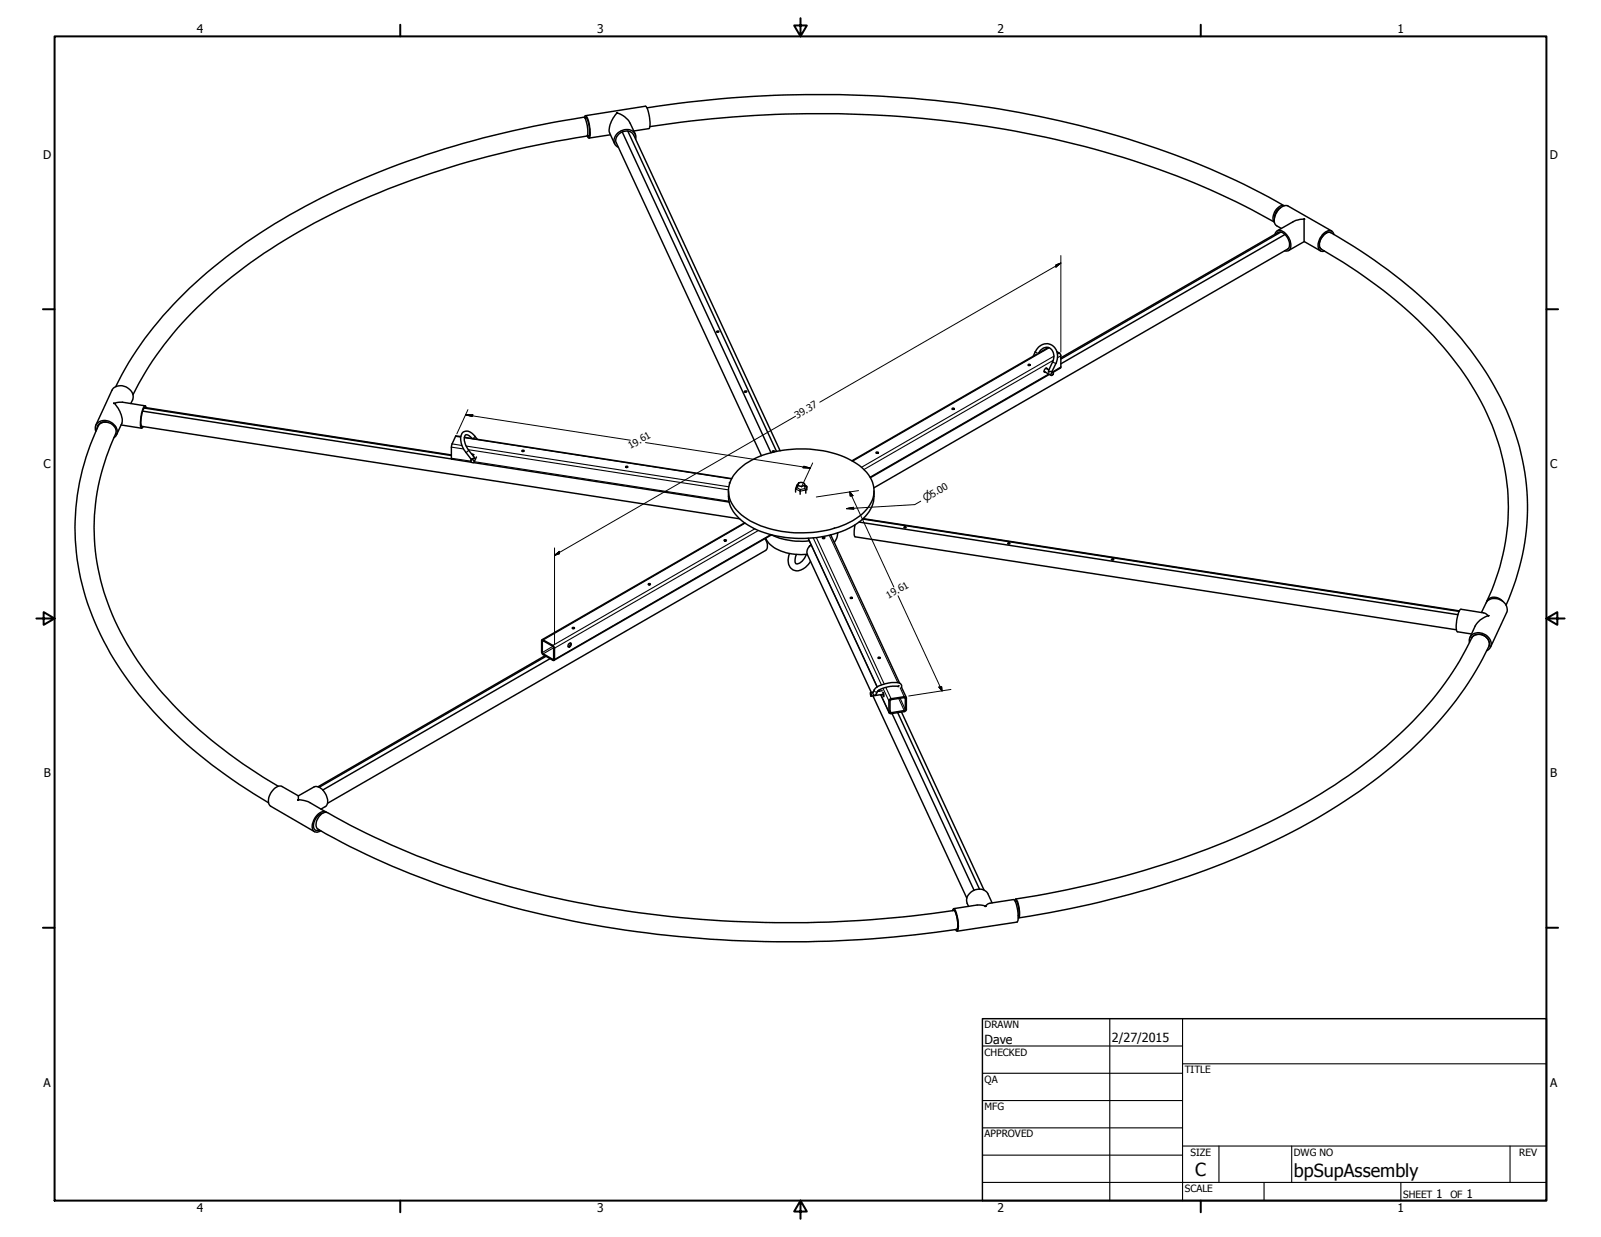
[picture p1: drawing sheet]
<svg xmlns="http://www.w3.org/2000/svg" width="559mm" height="432mm" viewBox="0 0 559 432" stroke-linecap="round" stroke-linejoin="round" font-family="sans-serif">
<!-- layer: Visible (ANSI) -->
<g fill="none" stroke="#000" stroke-width=".51">
<path d="M215.2 39.4l.3-.1zM225.8 37.7a383.8 383.8 0 0 1 168 10.8 263.3 263.3 0 0 1 54.4 23.3 3.7 3.7 0 0 0-3.7 3.2l-.2 1.5 .5 1M204 41l.3-.6a6.1 6.1 0 0 1 1.6 4.6v.6a2.75 2.75 0 0 1-.4 2.6l-.6-.8M204.2 41.3l.2-.3a7.7 7.7 0 0 1 1.4 5.4l-.2 1.2-.6-.4M204.3 40.4l20.9-3.3a7.1 7.1 0 0 1 1.6 5l.1 1.6-.4 1.2-5.3 .8M213 47.1l-7.4 1.1M217.2 46l51.9 112.1M219.1 45.8l51.9 111.7M221.7 46.9l-1.7-3.8a7.5 7.5 0 0 0-4.6-3.7 8.6 8.6 0 0 0-2.6 7l1.7 3.8M221.9 48.6a3 3 0 0 0-1.3-3 3 3 0 0 0-3.2-.1 3.4 3.4 0 0 0-2.8 2.2 3.4 3.4 0 0 0 .8 3.5l.4 .2M226.8 44.2a375.4 375.4 0 0 1 168.2 11.7 260.1 260.1 0 0 1 49.8 21.6M447 72.5a3.9 3.9 0 0 0-2.2 3.6"/>
<path d="M447.2 79.8l-1.6-1a3.5 3.5 0 0 1 0-4.6 3.6 3.6 0 0 1 3.9-2.3l15.3 8.7M455.2 76.4l.2 .1zM445 81.8a1.82 1.82 0 0 1 1.4-1.4 1.82 1.82 0 0 1 1.8 .7 5.1 5.1 0 0 1 1.9 6.1l-.6 .4h-1.1M445.8 80.6l6.6-3.7 2.8-.4v7.8M447 81l-76.7 44.3M448.5 81.9l-78.2 45.1M455.2 84.3l-5.4 3.1M455.2 84.3l5.7 3.3M464.5 81.2a3.3 3.3 0 0 0-3.7 2.7 2.46 2.46 0 0 0 .4 3.1M465.6 81.9a1.79 1.79 0 0 0-1.4-1.4 1.79 1.79 0 0 0-1.9 .7 5.6 5.6 0 0 0-2 5.8l.8 .7 1.2-.1M250.1 115.7l.8-.1a.4 .4 0 0 1-.4 .4 .4 .4 0 0 1-.4-.3zM250.5 116h.1"/>
<path d="M40.4 135a127.9 127.9 0 0 1 36.2-43.4 235 235 0 0 1 75.4-38.6 335.1 335.1 0 0 1 52-12 9.2 9.2 0 0 1 .9 6.5 303.3 303.3 0 0 0-95.2 30.4 169.3 169.3 0 0 0-49.3 38.6 103.4 103.4 0 0 0-14 21.3M259.8 136.6l.8-.1a.38 .38 0 0 1-.3 .4 .38 .38 0 0 1-.5-.3zM260.2 136.9h.1M358.9 127.3h.6a.36 .36 0 0 1-.3 .3 .36 .36 0 0 1-.4-.2zM359 127.6h.5M361.3 122.8l-.7 1.6M364.4 129.7l2.5 1.4M364.6 129.7l-.1 .1M365.1 128.5l1 .6M365.2 128.5l.1 .2M365.6 128.8a.64 .64 0 0 0-.8-.2 .64 .64 0 0 0-.4 .7l.2 .6h.3M367 130.2l.3-.2a.53 .53 0 0 1 .2 .7 .53 .53 0 0 1-.7 .2z"/>
<path d="M367.4 126.3l-1.4 3.1v.5l1-.2 .5 .3M368.6 126.9l-1.4 2.8M370.3 124.9l75.8-43.7a3 3 0 0 1 3.5 2.1 3.1 3.1 0 0 1-.1 3.6l-144.5 83.4M33.5 150.6a2.88 2.88 0 0 1 .6-3 2.88 2.88 0 0 1 2.9-.8 3.9 3.9 0 0 1 3.5 5.3l-.7 .7M35.9 147.3v.1M36.6 147.3h.1M37.5 147.4a2.57 2.57 0 0 0-3.7 2.3M39.8 140.7l-.1 .1zM42.2 148.3l7.2 1.2M45.7 140.8a4 4 0 0 0 0-4.4 4 4 0 0 0-4.1-1.7l-1.5 .4-.8 .7-5.8 12.6M49.8 143.5l107.8 16.7M50.3 142.4l107.2 16.6"/>
<path d="M50.7 141.7l-8-1.3-2.8 .4a8.9 8.9 0 0 1 2.6 7l-1.8 3.9M51 142.3l-.3-.6a3.5 3.5 0 0 0-1.4 3.1l-.2 1.8a2.76 2.76 0 0 0 .4 2.9l.5-.6M157.5 158.8l-107-16.6a8.4 8.4 0 0 0-1 6.6l208.7 32.3M162.6 157.9l1.9 2.5M163.5 157.1l2.2 2.9-1.2 .3M164.7 158.4l.7 .4M165.3 158.7l-.2 .4M165.7 152.3l.9 1M166.3 159.5l-.8 1.8M182.1 157.4l.8-.2a.39 .39 0 0 1-.3 .4 .39 .39 0 0 1-.5-.2zM182.2 157.5h.6M270.2 157.7h.1a.35 .35 0 0 0-.4-.3 .35 .35 0 0 0-.3 .3l.3 .1"/>
<path d="M272.3 157.4l-51.1-110.3a3.5 3.5 0 0 0-3.8-1.1 3.5 3.5 0 0 0-2.5 3.1l50.8 110M305.9 158.2h.6l-.7-.1a.32 .32 0 0 1 .4-.3 .32 .32 0 0 1 .3 .4M332.4 142.9h.6l-.6-.1a.35 .35 0 0 1 .3-.4 .35 .35 0 0 1 .4 .3l-.1 .2M164.4 160.7a.59 .59 0 0 1 .9-.1 .59 .59 0 0 1-.2 .9l-.5-.1zM164.5 160.3l-.2 .4M218.4 162.8l.7 .1a.32 .32 0 0 1-.4 .3 .32 .32 0 0 1-.3-.4zM218.5 163.1h.5M254.3 171.4a12.1 12.1 0 0 0 6.6 11.8 39.4 39.4 0 0 0 30.1 3.2 19.9 19.9 0 0 0 13.3-9.5l.6-1.8 .2-3.7M254.8 168.4l-.1 .3M257.5 164.2a30.4 30.4 0 0 1 20.5-7.5 34.5 34.5 0 0 1 22.9 6.6 9.8 9.8 0 0 1 .5 15.6 32.1 32.1 0 0 1-22.4 7.1 33.6 33.6 0 0 1-20.2-6.2 9.9 9.9 0 0 1-2.7-13.9zM277.7 170.7v1.1M278.4 169.1v.9"/>
<path d="M278.6 168.7a1.32 1.32 0 0 1 2.2 .5 1.33 1.33 0 0 1-2.3-.3zM279.3 171.4v1.1M280.9 169.1v.9M281.2 171.1v1M281.6 169.9v1.1M252.9 188.8h.5l-.6-.1a.32 .32 0 0 1 .3-.3 .32 .32 0 0 1 .3 .4M267 188a3.2 3.2 0 0 1 .2 4.2l-152.9 88.2M267.3 187.8a10.3 10.3 0 0 0 8.1 5.4l4.3 .4 2-.1M269.2 186.7a25.1 25.1 0 0 0 13.2 2.1M275.6 193.2a4.1 4.1 0 0 0 2 6 5.7 5.7 0 0 0 5.3-3.2M278 193.5l-.5 2.1a.94 .94 0 0 0 .4 1.2 .94 .94 0 0 0 1.2-.3l1.6-1.6 .8-1.4M282.9 190.4l-.5 .4"/>
<path d="M283.1 190.2a3 3 0 0 0-1.3 3.4l22.3 48.1M287 187.8l.2-.2 .6 .1-.2 .3zM287.1 188h.6M290.2 186.6l-.2 .2M292.4 186l-.2 1.5-1 1.9M298.4 183.2l-.2 1.6a3.1 3.1 0 0 0 .2 2.6l209.9 32.4M299.8 182.2l209.1 32.4M301.1 181.2l208.2 32.2M301.2 181l208.1 32.2M315.6 183.9h.6a.36 .36 0 0 1-.3 .4 .36 .36 0 0 1-.4-.2zM388 195.1l.7 .1a.32 .32 0 0 1-.4 .3 .32 .32 0 0 1-.3-.4zM199.8 219.4h.6l-.6-.1a.32 .32 0 0 1 .3-.3 .32 .32 0 0 1 .3 .4"/>
<path d="M226.4 204.1h.5l-.6-.1a.32 .32 0 0 1 .3-.3 .32 .32 0 0 1 .3 .4M296.8 208.6l.7 .1a.36 .36 0 0 1-.4 .2 .36 .36 0 0 1-.3-.3zM296.9 208.9h.5M517.1 213.8l1.6-3.3a4 4 0 0 1 6.4-.1l.8 1.4 .1 1.6-5.7 12.5M519 209.8a76 76 0 0 0-3.1-71.4 132.1 132.1 0 0 0-42.3-43.7l-12.4-7.7a3.2 3.2 0 0 1 .4-4.5 2.38 2.38 0 0 1 2.9-1.3 163.3 163.3 0 0 1 48.8 41 90.1 90.1 0 0 1 19.8 58.3 85.9 85.9 0 0 1-7.4 30.8M519.4 214.9h.2zM519.6 214.9v.1M524.5 209.9a3.3 3.3 0 0 0-5.6 .2M190.2 228.9l-79.2 45.7M190.6 229.1l-79.2 45.7M192 229.9l-79.4 45.9M193 225.6l.2 .4v4"/>
<path d="M198.4 224.9a.53 .53 0 0 1 .9-.4 .53 .53 0 0 1-.1 .9l-.8 .5-.2-.3zM199.1 224.4l-.2 1-.6 .3M306.5 229.5l.7 .1a.35 .35 0 0 1-.4 .3 .35 .35 0 0 1-.3-.4zM306.6 229.8h.5M512.9 224.3a2.93 2.93 0 0 1 3.9-3.3 3.6 3.6 0 0 1 2.9 5.6l-.8 .5M513.6 221.3l-4.9-.8a9 9 0 0 1 .4-6.8l.8-1 8.2 1.3 1.3 .9a7.5 7.5 0 0 0-4.5 3.7l-1.8 3.9M513.7 222.8a3.4 3.4 0 0 1 4.1-1 3.4 3.4 0 0 1 1.9 3.8M303.8 241.8l.3 .6-.1 .6zM304.7 242.9l32.7 70.6M304.7 241.6l-.9 .1M305.2 240.7l-.5 1a.64 .64 0 0 0 .3 .9 .64 .64 0 0 0 .8-.3l.5-1M307.9 241.1l-1.6 .3"/>
<path d="M308.1 241.7l.3 .4 .1 1.1-.4-.9M308.1 242.4l-4.1 .6M311.3 249l28.7 61.8M313.3 248.7l28.6 61.7M314.6 248.5l28.9 62.2M97.1 274.4a150.6 150.6 0 0 1-47.8-41.9 82.8 82.8 0 0 1-16.4-50.5 83.1 83.1 0 0 1 7.6-31.3 3.6 3.6 0 0 0-2.2-3 3.6 3.6 0 0 0-3.8 .6 82.5 82.5 0 0 0 2.8 77.6 138.7 138.7 0 0 0 43.7 46.2l12.7 8.1M103.9 279.2l.2 .1zM103.9 279.2l.2 .1M104.1 277.8v1.4l3.5 .6 6.2 3.7M104.1 277.8l5.5-3.1a3.5 3.5 0 0 1 3.9 2.3 3.5 3.5 0 0 1 0 4.6l-1.5 .8M104.1 277.8l-5.6-3.2a3.6 3.6 0 0 0-4 2.3 3.5 3.5 0 0 0 0 4.5l15.3 8.9M112.1 284.2l1.2-.6h.7a297.7 297.7 0 0 0 101.6 33.9 399.4 399.4 0 0 0 117.6 .4 10.2 10.2 0 0 1 .9 6.5 389.5 389.5 0 0 1-165.2-10.5 263.1 263.1 0 0 1-58.2-24.7 4.1 4.1 0 0 1 1.4-5z"/>
<path d="M112.6 283.8a4.6 4.6 0 0 0-3 5.4l.8 .7 1.1-.1M113.9 283.5a3.2 3.2 0 0 0-3.9 1.9 3.9 3.9 0 0 0-.4 4.8l1.1 .3 1.3-.5M332.5 317.9l.3-.7a1.93 1.93 0 0 1 1.1 2.1l.6 2.8a2.77 2.77 0 0 1-.6 2.9l-.4-.5M332.9 317.2l8.2-1.3 2.8 .4 .7-.6 1-.4 8.2-1.3a9.2 9.2 0 0 1 1.5 6.6l-.3 1.3-20.9 3.2M333 317.8a8.7 8.7 0 0 1 1.1 6.6h-.2M343.9 316.3l.2 .1h-.3zM344.1 316.4h-.3M346.3 315.2l-1.5-3.2a4.1 4.1 0 0 0-4.9-1.2 4.1 4.1 0 0 0-2.3 4.5l.5 1.1M354.2 314.4l.3-.6a8 8 0 0 1 1 6.6h-.1M354.4 314.8l.2-.3a5.9 5.9 0 0 1 .7 5.2M354.5 313.8a301.8 301.8 0 0 0 96-30.7 167.1 167.1 0 0 0 49.4-38.9 114 114 0 0 0 14.3-22.1 3.5 3.5 0 0 1 3.9-.1 3.5 3.5 0 0 1 1.6 3.6 129 129 0 0 1-40.5 47.2 248.4 248.4 0 0 1-77.9 37.5l-3.5 .9a349.5 349.5 0 0 1-42.3 9.2"/>
<circle cx="352.1" cy="189.8" r=".32"/>
</g>
<!-- layer: Visible Narrow (ANSI) -->
<g fill="none" stroke="#000" stroke-width=".38">
<path d="M361.3 122.8l1.1 .5M366 130.6l-62.3 36M366.2 121.4l-68.6 39.6M367.4 126.3l1.2 .6M367.6 125.8l-66 38.1M367.9 124.3l-67.2 38.8M369.8 123.3l-.7 .3M370.3 124.2l-1.2 .7M370.3 128.1l-3 1.8M157.5 156.1l4.3 .6M157.5 160l6.8 1M157.8 154.9l3.4 .6"/>
<path d="M159 152.3l1.8 .3M162.1 152.8l93.2 14.4M162.7 155.7l91.7 14.2M163.4 157l90.9 14M163.5 157.1l-.3 .5-.6 .3M165.7 152.3l-.7 .8M165.5 161.2l88.9 13.7M278.4 169.4l-.3 .8 1.2 .7 1.6-.3 .3-.9-.3-.2M281.6 169.9l-.4 1.2-1.9 .3-1.6-.7M260.1 182.6l-70.5 40.8M263.5 184.6l-70.5 40.7M264.7 185.2l-71.2 41.1"/>
<path d="M269 186.6l-75.5 43.6M282.1 187.9l24.1 51.9M283.8 187.8l23.9 51.3M284.9 187.6l23.7 51.2M289.4 186.8l24 51.5M189.6 223.7l-.3 .1M193 225.6l-3.7 2.2M193.2 230l-.2 .2M193.2 226.1l-3.6 2.1M309.2 240l1.8 3.9M305.2 240.7a.65 .65 0 0 0 .3 .8 .65 .65 0 0 0 .8-.2M306.7 240.9l.2 .4"/>
<path d="M307.4 242.5l2.9 6M308.2 240.2l2.1 4.5M310.6 248l.4 .8M313.7 243.8l1.9 4.2M314.2 243.8l1.8 3.9M314.2 240.1l1.4 3.1M315.9 243.6l.1 .2"/>
</g>
<g fill="none" stroke="#000" stroke-width=".51">
<path d="M361.3 122.8a4 4 0 0 1 3.8-2.8 4 4 0 0 1 3.8 2.8 5.4 5.4 0 0 1-.3 4.1M361.9 123.6l-64.5 37.2M365.9 121.3l-3.4 2a2.67 2.67 0 0 1 2.3-2 2.67 2.67 0 0 1 2.6 1.3l.5 1.6-.5 2.1M366.3 130.7l-62.5 36.1M368.9 122.7l1.3 1.1 .1 4.5-2.8 1.7M160.8 152.4l-1.7-.3-1.3 2.8-.3 1.2 .1 4.1 6.9 1.2M162.1 152.7l93.3 14.4M164.7 153l-.9-.9a1.01 1.01 0 0 0-1.3-.3 1.01 1.01 0 0 0-.4 1.3l.5 2.3 .9 1.7M165.7 152.3l-.2-.3a2.61 2.61 0 0 0-4.3-.7 6.5 6.5 0 0 0 1.4 6.6M165.3 161.5l89.2 13.8M278.1 170.2l-.4 .5M278.3 169.3h.1"/>
<path d="M278.4 169.4h-.3l-.4 1.2M279.3 170.9v.5M280.9 170.6l.3 .5M280.9 169.4l.6 .3M281.2 169.7l.4 .2M259.9 182.5l-70.7 40.8M269.3 186.7l-75.9 43.8M282.1 187.9l24 51.9M289.9 186.7l24.1 51.8M189.2 223.3l4.1 2.3 .2 .7-.1 4.2h-.4l-3.8-2.3-.2-.4v-4.3zM193 225.6l-3.5-2-.2 .2 .2 4.4 3.5 2 .2-.2M313.6 239.7l-.2-.1a10.4 10.4 0 0 0-7.1 1.7"/>
<path d="M314.6 240a1.47 1.47 0 0 0-1.9-1.7 11.4 11.4 0 0 0-7.3 2.2l-.2 .2M314.6 239.9l1.8 3.6M306.6 241l.2 .3M307.4 242.5l2.9 6.3M310.6 244.1l5-.9 .6 .2v4.6l-.6 .4-4.6 .7-.6-.2-.1-4.4zM310.7 244.5l.3-.3 4.8-.7 .2 .1v4.2l-.2 .2-5 .7z"/>
</g>
<g fill="#000">
<circle cx="278.4" cy="169.4" r=".19"/>
<circle cx="313.5" cy="239.4" r=".25"/>
</g>
<!-- layer: Border (ANSI) -->
<g fill="none" stroke="#000" stroke-width=".7">
<path d="M19 12.7h520.8v406.4h-520.8zM139.7 8.6v4.1M279.4 6.3v6.4l-2.2-3.8h4.4l-2.2 3.8M419.1 8.6v4.1M15 107.9h4M539.8 107.9h4M12.7 215.9h6.3l-3.8-2.2v4.4l3.8-2.2M539.8 215.9l3.8 2.2v-4.4l-3.8 2.2h6.3M15 323.8h4M539.8 323.8h4M139.7 419.1v4.1M279.4 419.1l2.2 3.8h-4.4l2.2-3.8v6.3"/>
<path d="M419.1 419.1v4.1"/>
</g>
<!-- layer: Title (ANSI) -->
<g fill="none" stroke="#000" stroke-width=".38">
<path d="M387.3 355.6v63.5M412.7 355.6v63.5M342.9 365.1h69.8M342.9 374.6h69.8M412.7 371.3h127.1M342.9 384.2h69.8M342.9 393.7h69.8M342.9 412.7h196.9M342.9 403.2h69.8M412.7 400h127.1M425.4 400v12.7M441.2 412.7v6.4"/>
<path d="M450.8 400v12.7M488.9 412.7v6.4M527 400v12.7"/>
</g>
<path d="M342.9 355.6h196.9v63.5h-196.9z" fill="none" stroke="#000" stroke-width=".51"/>
<!-- layer: Dimension (ANSI) -->
<g fill="none" stroke="#000" stroke-width=".35">
<path d="M368.6 92.5l1.7-.7-1.7 1.4zM370.3 91.8l-84.2 48.6M370.3 89.2v33.7M162.5 144.8h2.5l-.2 .6zM162.5 144.8l57.5 8.9M163.3 143l-3.9 8.4M225.3 154.5l57.5 8.9M277.7 145.3l-84.2 48.6M280.5 162.8l2.3 .6-2.5-.1zM283.7 161.6l-4 8.5M295.5 177.5l2.4-.4 .1 .6zM296.6 171.7l1.1 1.3-1 .2z"/>
<path d="M296.6 171.7l15.4 33.2M299.7 171.3l-14.8 2.2M321.4 174.9l-2.1 1.2-23.8 1.4M193.5 193.9l1.8-1.4v.8zM193.5 191.3v33.7M313.4 208l15.4 33.2M327.7 239.8l1-.1 .1 1.5zM331.9 240.7l-14.7 2.3"/>
</g>
<g fill="#000" stroke="#000" stroke-width=".35">
<path d="M368.6 93.2l1.7-1.4zM368.6 92.5l1.7-.7-1.7 1.4zM162.5 144.8h2.5zM162.5 144.8h2.5l-.2 .6zM280.3 163.3l2.5 .1zM280.5 162.8l2.3 .6-2.5-.1zM296.6 171.7l1.1 1.3zM296.6 171.7l1.1 1.3-1 .2zM295.5 177.5l2.4-.4zM295.5 177.5l2.4-.4 .1 .6zM193.5 193.9l1.8-1.4zM193.5 193.9l1.8-1.4v.8z"/>
<path d="M327.7 239.8l1.1 1.4zM327.7 239.8l1-.1 .1 1.5z"/>
</g>
<g font-size="6.3">
<text x="417.2" y="410.6">C</text>
<text x="451.6" y="410.7">bpSupAssembly</text>
</g>
<g font-size="4.4">
<text x="343.7" y="364.3">Dave</text>
<text x="388.1" y="363.7">2/27/2015</text>
</g>
<g font-size="4.2">
<text x="68.7" y="11.7">4</text>
<text x="208.4" y="11.7">3</text>
<text x="348.1" y="11.7">2</text>
<text x="487.8" y="11.7">1</text>
<text x="15.1" y="55.5">D</text>
<text x="540.9" y="55.5">D</text>
<text x="15.2" y="163.4">C</text>
<text x="541" y="163.4">C</text>
<text x="15.3" y="271.4">B</text>
<text x="541.1" y="271.4">B</text>
<text x="15.2" y="379.3">A</text>
<text x="541" y="379.3">A</text>
<text x="501.3" y="418.3">1</text>
<text x="511.8" y="418.3">1</text>
<text x="68.7" y="423.2">4</text>
<text x="208.4" y="423.2">3</text>
<text x="348.1" y="423.2">2</text>
<text x="487.8" y="423.2">1</text>
</g>
<text font-size="3.7" x="323" y="175.3" transform="rotate(-30 323 175.3)">⌀5.00</text>
<g font-size="3.5">
<text x="343.7" y="358.9">DRAWN</text>
<text x="343.7" y="368.5">CHECKED</text>
<text x="413.5" y="374.6">TITLE</text>
<text x="343.7" y="378">QA</text>
<text x="343.7" y="387.5">MFG</text>
<text x="343.7" y="397.1">APPROVED</text>
<text x="415.5" y="403.4">SIZE</text>
<text x="451.6" y="403.4">DWG NO</text>
<text x="530.3" y="403.4">REV</text>
<text x="413.5" y="416.1">SCALE</text>
<text x="489.7" y="418.3">SHEET</text>
<text x="506.2" y="418.3">OF</text>
</g>
<g font-size="3.4">
<text x="278.2" y="146.3" transform="rotate(-30 278.2 146.3)">39.37</text>
<text x="220.1" y="156.8" transform="rotate(-30 220.1 156.8)">19.61</text>
<text x="310.1" y="209.2" transform="rotate(-30 310.1 209.2)">19.61</text>
</g>
</svg>
